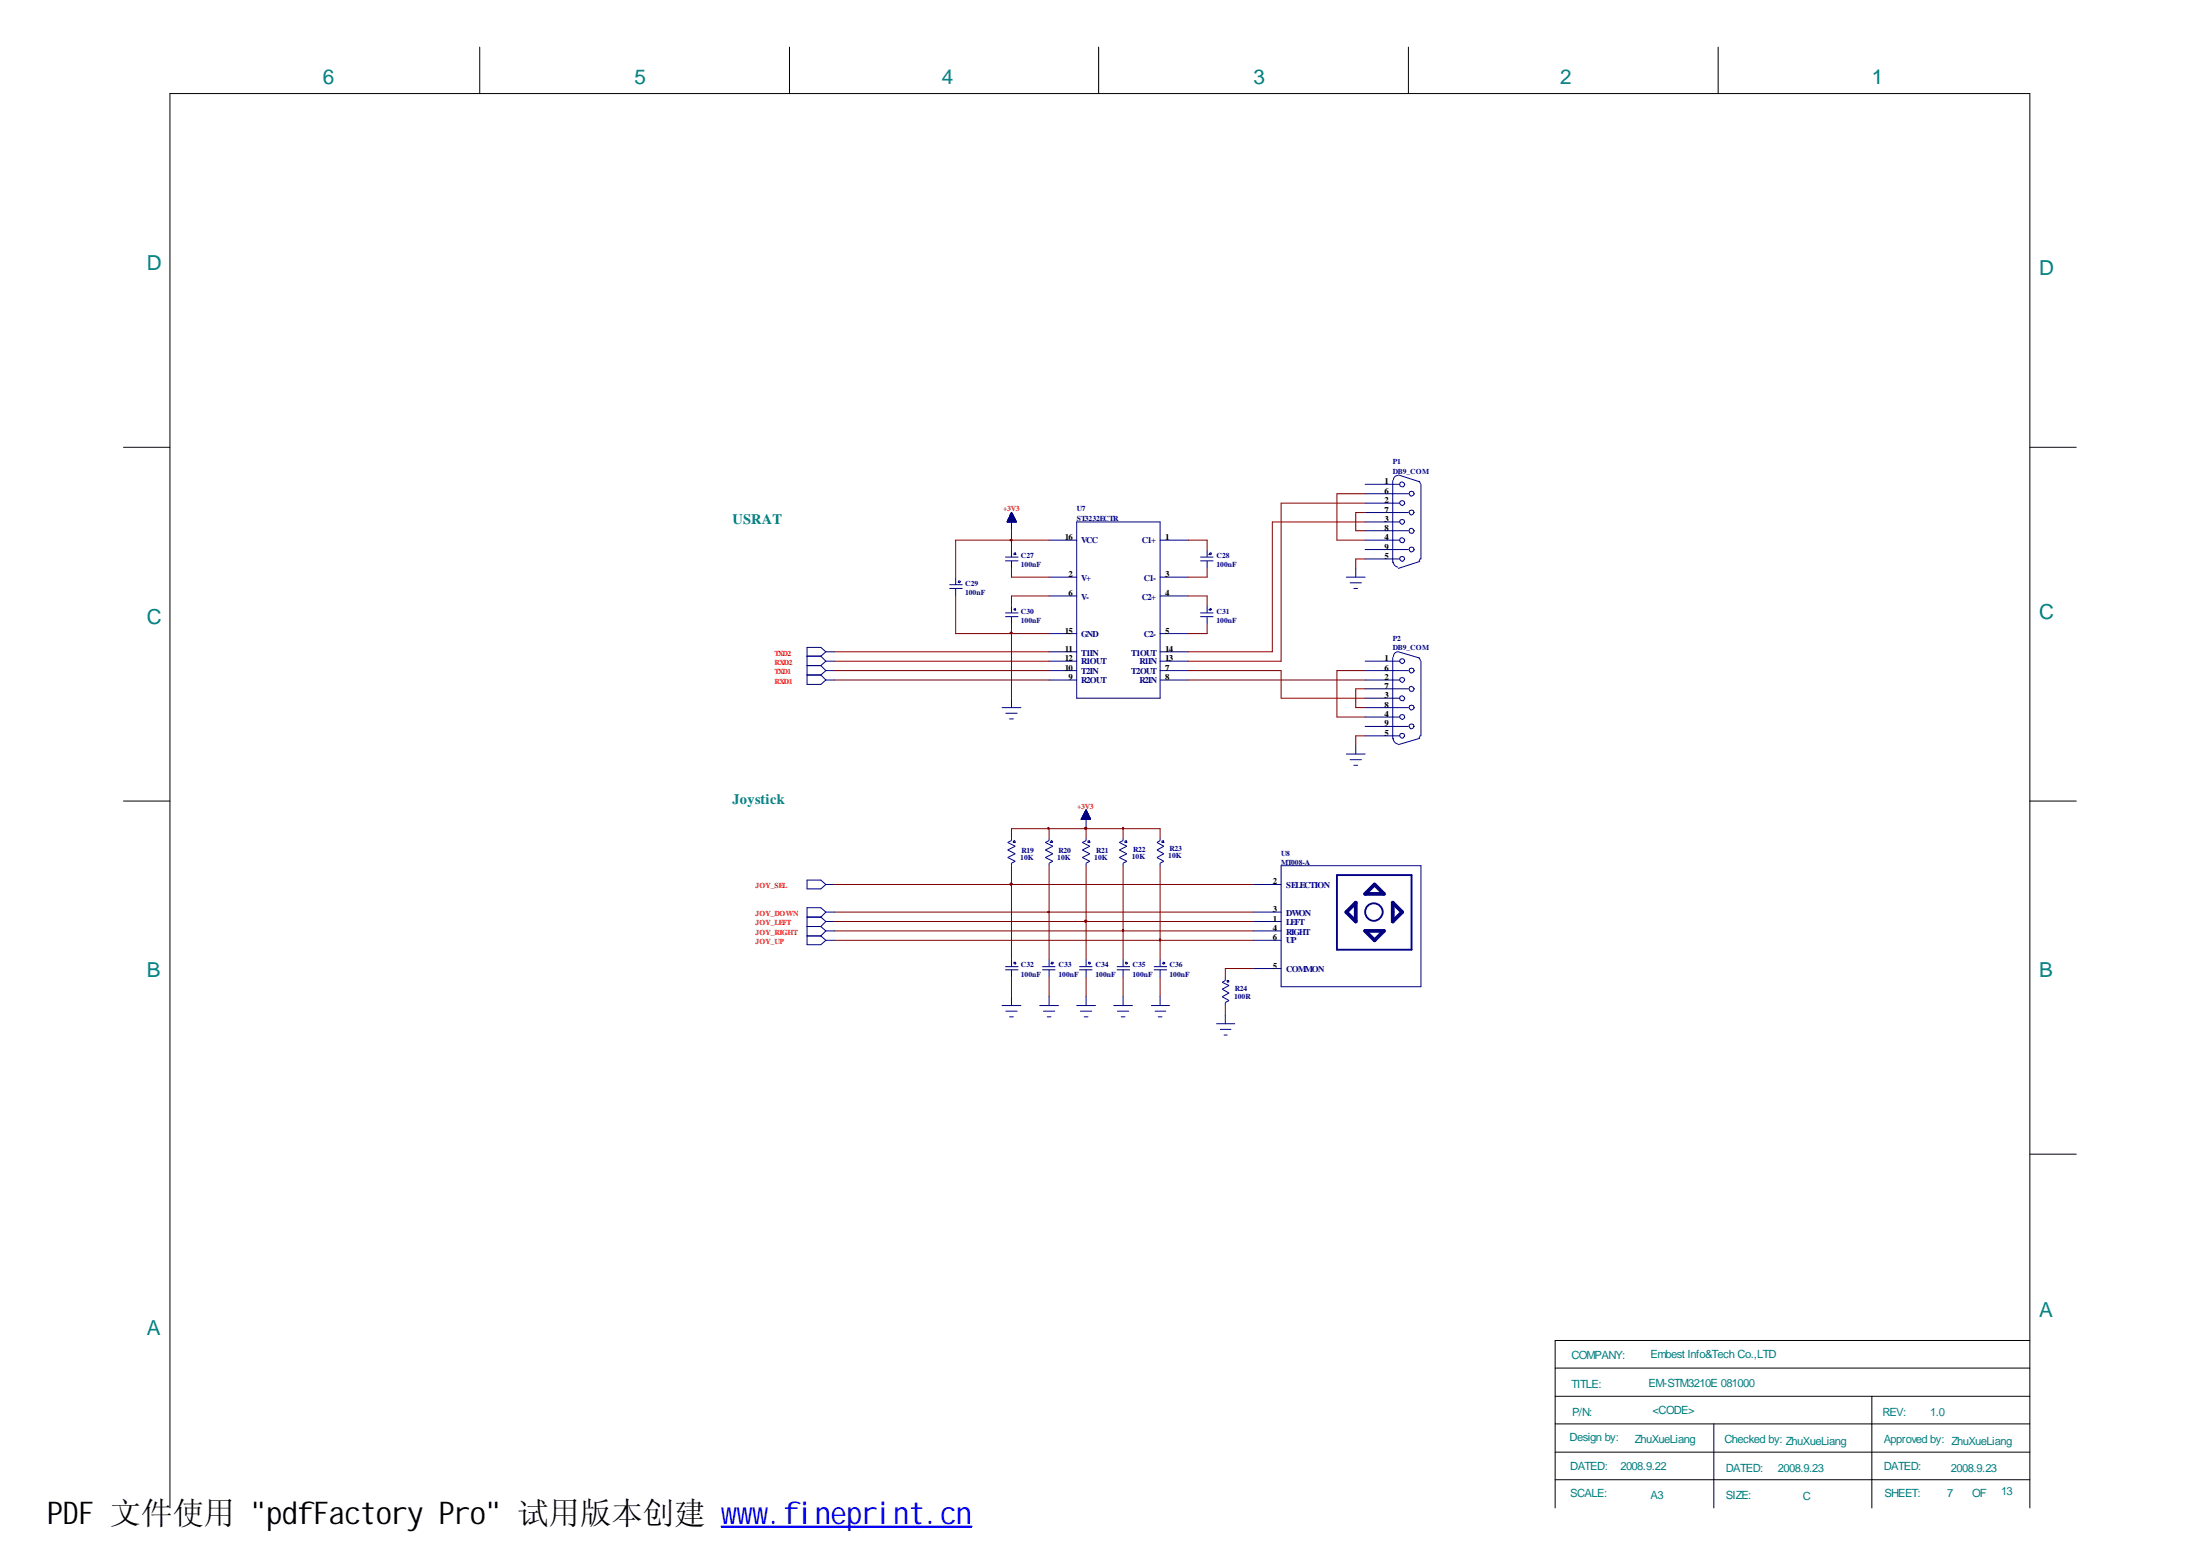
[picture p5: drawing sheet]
<svg xmlns="http://www.w3.org/2000/svg" width="297mm" height="210mm" viewBox="0 0 297 210" stroke-linecap="round" stroke-linejoin="round" font-family="sans-serif">
<g fill="none" stroke="#000080" stroke-width=".14">
<path d="M128.2 79.4h1.8M128.2 78.9h1.8M129 77.9v1M129 79.4v1M129.5 78.4l.2 .1-.2 .2-.1-.1zM135.7 75.7h1.8M135.7 75.2h1.8M136 70.4h1.2M136.1 70.3h1.1v.2M136.1 70.1h1v.4M136.2 69.9h.8v.6M136.3 69.8h.6v.7"/>
<path d="M136.4 69.6h.4v.9M136.4 69.5h.4M136.4 70.5v-1.1h.3v1.1M136.5 69.4h.2M136.5 70.5v-1.2h.2v1.2M136.6 69.2v2.4M136.6 74.2v1M136.6 75.7v1M136.6 69.2l.6 1.3h-1.2zM136.8 69.7h-.5v.8M136.9 74.7l.2-.1 .1 .3h-.3zM136.9 69.9h-.7v.6"/>
<path d="M137.1 70.2h-1v.3M137.1 70h-1v.5M141.6 77.9h3.8M141.6 72.9h3.8M145.4 70.5h11.2v23.7h-11.2zM156.6 77.9h3.8M156.6 72.9h3.8M162.1 75.7h1.7M162.1 75.2h1.7M163 74.2v1M163 75.7v1M163.3 74.7l.2-.1 .1 .2-.4 .1z"/>
<path d="M181.8 77.9h2.5M182.3 78.7h1.5M182.8 79.4h.5M183 76.7v1.2M184.3 70.5h4.7M184.3 72.9h4.7M184.3 75.5h4.7M184.3 74.2h5.9M184.3 71.6h5.9M184.3 69.2h5.9M184.3 67.9h4.7M184.3 66.6h5.9"/>
<path d="M184.3 65.4h4.7M188 64.9v11.1M188.1 75.9a.72 .72 0 0 0 .6 .7M188.7 64.2a.58 .58 0 0 0-.6 .6M188.8 64.1l2.9 .9M189.1 75.2l.2-.1 .3 .1 .1 .3-.2 .2-.2 .1-.2-.2-.1-.2zM189.1 72.7l.2-.1 .3 .1 .1 .3-.2 .3-.4-.1-.1-.3zM189.1 70.2l.2-.1 .3 .1 .1 .3-.2 .2-.2 .1-.2-.2-.1-.2zM189.1 67.7l.2-.1 .3 .1 .1 .3-.4 .3-.3-.4zM189.1 65.1l.2-.1 .3 .2 .1 .3-.2 .2-.4-.1-.1-.2zM190.3 68.9l.3-.1 .2 .1 .1 .3-.1 .2-.3 .1-.2-.1-.1-.3zM190.3 71.4l.3-.1 .2 .2 .1 .2-.1 .3-.5-.1-.1-.3z"/>
<path d="M191.6 65l.2 .3M191.7 75.8l-2.9 .9M191.8 75.4l-.2 .3M191.9 65.4v10.1M109 88.6h1.8M109 91.1h1.8M109 89.8h1.8M110.8 89.8l.7 .7M110.8 88.6l.7 .7M110.8 91.1l.7 .7M111.5 88h1.2M111.5 90.5h1.2"/>
<path d="M111.5 89.3h1.2M111.5 91.8h1.2M111.5 88l-.7 .6M111.5 88l-.7-.6h-1.8v5h1.8l.7-.6M111.5 90.5l-.7 .6M111.5 89.3l-.7 .5M135.3 95.5h2.5M135.7 83.2h1.8M135.7 82.7h1.8M135.8 96.3h1.5M136.3 97h.5M136.6 81.7v1"/>
<path d="M136.6 83.2v1.1M136.6 94.2v1.3M136.9 82.2l.2-.1 .1 .2-.1 .1zM141.6 88h3.8M141.6 90.5h3.8M141.6 89.3h3.8M141.6 91.8h3.8M141.6 80.4h3.8M141.6 85.5h3.8M156.6 88h3.8M156.6 90.5h3.8M156.6 89.3h3.8"/>
<path d="M156.6 91.8h3.8M156.6 80.4h3.8M156.6 85.5h3.8M162.1 83.2h1.7M162.1 82.7h1.7M163 81.7v1M163 83.2v1.1M163.3 82.2l.2-.1 .1 .2-.2 .1-.2-.1zM184.3 94.2h4.7M184.3 90.5h5.9M184.3 89.3h4.7M184.3 91.8h4.7"/>
<path d="M184.3 99.3h4.7M184.3 98.1h5.9M184.3 96.8h4.7M184.3 95.5h5.9M184.3 93h5.9M188 88.7v11.1M188.1 99.7a.7 .7 0 0 0 .6 .7M188.7 88a.65 .65 0 0 0-.6 .7M188.8 88l2.9 .8M189.1 99.1l.2-.1 .3 .1 .1 .2-.2 .3-.2 .1-.2-.2-.1-.3zM189.1 96.5l.2-.1 .3 .1 .1 .4-.4 .2-.3-.3zM189.1 94l.2-.1 .3 .2 .1 .2-.2 .3-.4-.1-.1-.3z"/>
<path d="M189.1 91.5h.2h.3l.1 .3-.2 .2-.2 .1-.2-.1-.1-.3zM189.1 89l.2-.1 .3 .1 .1 .3-.4 .3-.3-.3zM190.3 92.7l.3-.1 .2 .2 .1 .3-.1 .2-.5-.1-.1-.2zM190.3 97.8l.3-.1 .2 .1 .1 .3-.1 .2-.3 .1-.2-.2-.1-.2zM191.6 88.8l.2 .4M191.7 99.7l-2.9 .8M191.8 99.2l-.2 .4M191.9 89.3v10M109 118.8h1.8l.7 .6-.7 .6h-1.8zM111.5 119.4h1.2M136.6 113.1v.4l-.5 .2 1 .5-1 .5 1 .5-1 .6 1 .5-.5 .2v.4M136.8 113.6l.2-.1 .1 .2h-.3z"/>
<path d="M141.6 113.1v.4l-.5 .2 1.1 .5-1.1 .5 1.1 .5-1.1 .6 1.1 .5-.6 .2v.4M141.9 113.6l.1-.1 .2 .1-.4 .1zM146 110.6v-.1h1.2v.1M146 110.4h1.2M146.1 110.3h1.1v.3M146.1 110.3v.3M146.2 110.3h.9M146.2 110.2h.9v.4M146.3 110.6v-.6h.7v.6M146.3 109.9h.7M146.4 109.8h.5v.8M146.4 109.7v.9"/>
<path d="M146.5 109.7h.3M146.5 109.7h.3v.9M146.6 109.5h.1v1.1M146.6 113.1v.4l-.5 .2 1.1 .5-1.1 .5 1.1 .5-1.1 .6 1.1 .5-.6 .2v.4M146.6 109.3v2.6M146.6 109.3l-.6 1.3h1.2M146.6 109.3l.6 1.3M146.7 109.6h-.2v1M146.7 109.4h-.1v1.2M146.9 113.6l.2-.1 .1 .2h-.3zM147 110.1h-.8v.5M151.6 113.1v.4l-.5 .2 1 .5-1 .5 1 .5-1 .6 1 .5-.5 .2v.4"/>
<path d="M151.9 113.6l.2-.1v.2h-.2zM156.6 113.1v.4l-.4 .2 .9 .5-.9 .5 .9 .5-.9 .6 .9 .5-.5 .2v.4M156.9 113.6l.2-.1v.2h-.2zM169.2 119.4h3.8M173 116.9h18.9v16.3h-18.9zM181.8 101.8h2.5M182.3 102.5h1.5M182.8 103.3h.5M183 100.5v1.3M109 123.8h1.8M109 125.1h1.8M109 126.3h1.8"/>
<path d="M110.8 123.8l.7 .6M110.8 125.1l.7 .6M110.8 126.3l.7 .6M111.5 123.1h1.2M111.5 124.4h1.2M111.5 125.7h1.2M111.5 126.9h1.2M111.5 123.1l-.7-.6h-1.8v5h1.8l.7-.6M111.5 123.1l-.7 .7M111.5 124.4l-.7 .7M111.5 125.7l-.7 .6M135.3 135.7h2.5"/>
<path d="M135.7 130.9h1.8M135.7 130.5h1.8M135.8 136.5h1.5M136.3 137.3h.5M136.6 129.5v1M136.6 130.9v1M136.6 134.5v1.2M136.9 129.9l.3 .1-.1 .1h-.2zM140.4 135.7h2.5M140.7 130.9h1.8M140.7 130.5h1.8M140.9 136.5h1.5"/>
<path d="M141.4 137.3h.5M141.6 129.5v1M141.6 130.9v1M141.6 134.5v1.2M142 129.9l.2 .1-.1 .1h-.2zM145.4 135.7h2.5M145.7 130.9h1.8M145.7 130.5h1.8M145.9 136.5h1.5M146.4 137.3h.5M146.6 129.5v1M146.6 130.9v1"/>
<path d="M146.6 134.5v1.2M147 129.9h.2v.2h-.1zM150.4 135.7h2.5M150.8 130.9h1.8M150.8 130.5h1.8M150.9 136.5h1.5M151.4 137.3h.5M151.6 129.5v1M151.6 130.9v1M151.6 134.5v1.2M152 129.9h.1l.1 .2h-.1zM155.4 135.7h2.5"/>
<path d="M155.8 130.9h1.8M155.8 130.5h1.8M156 136.5h1.4M156.4 137.3h.5M156.6 129.5v1M156.6 130.9v1M156.6 134.5v1.2M157.1 129.9l.2 .1-.2 .1h-.1zM164.3 138.2h2.4M164.8 139h1.4M165.3 139.7h.4M165.4 131.9v.4l-.4 .3 .9 .4-.9 .5 .9 .5-.9 .5 .9 .6-.5 .2v.4"/>
<path d="M165.4 137v1.2M165.7 132.3h.2v.2l-.1 .1zM169.2 123.1h3.8M169.2 124.4h3.8M169.2 125.7h3.8M169.2 126.9h3.8M169.2 130.7h3.8"/>
<circle cx="190.6" cy="66.6" r=".35"/>
<circle cx="190.6" cy="74.2" r=".35"/>
<circle cx="190.6" cy="90.5" r=".35"/>
<circle cx="190.6" cy="95.5" r=".35"/>
</g>
<g fill="none" stroke="#000080" stroke-width=".25">
<path d="M180.5 118.1h10.1v10.1h-10.1z"/>
<circle cx="185.5" cy="123.1" r="1.18"/>
</g>
<path d="M183 121.8v2.6l-1.2-1.3zM184.3 120.7l1.3-1.3 1.3 1.3zM184.3 125.7h2.6l-1.3 1.2zM188 121.8l1.3 1.3-1.3 1.3z" fill="none" stroke="#000080" stroke-width=".51"/>
<g fill="none" stroke="#800000" stroke-width=".14">
<path d="M136.6 71.6v2.6M136.6 76.7v1.2h5M141.6 72.9h-12.6v5M160.4 72.9h2.6v1.3M163 76.7v1.2h-2.6M184.3 66.6h-3.8v6.3h3.8M184.3 69.2h-1.3v2.4h1.3M184.3 75.5h-1.3v1.2M184.3 67.9h-11.3v21.4h-12.6M184.3 70.5h-12.5v17.5h-11.4M112.7 90.5h28.9M112.7 89.3h28.9"/>
<path d="M112.7 88h28.9M112.7 91.8h28.9M129 80.4v5.1h12.6M136.6 84.3v9.9M141.6 80.4h-5v1.3M160.4 80.4h2.6v1.3M160.4 90.5h12.6v3.7h11.3M160.4 91.8h23.9M163 84.3v1.2h-2.6M184.3 93h-1.3v2.5h1.3M184.3 99.3h-1.3v1.2M184.3 90.5h-3.8v6.3h3.8"/>
<path d="M112.7 119.4h56.5M136.6 113.1v-1.2h20v1.2M136.6 116.9v12.6M141.6 111.9v1.2M141.6 116.9v12.6M146.6 111.9v1.2M146.6 116.9v12.6M151.6 111.9v1.2M151.6 116.9v12.6M156.6 116.9v12.6M112.7 123.1h56.5M112.7 124.4h56.5"/>
<path d="M112.7 125.7h56.5M112.7 126.9h56.5M136.6 131.9v2.6M141.6 131.9v2.6M146.6 131.9v2.6M151.6 131.9v2.6M156.6 131.9v2.6M165.4 135.7v1.3M169.2 130.7h-3.8v1.2"/>
</g>
<g fill="#800000" stroke="#800000" stroke-width=".14">
<path d="M141.5 111.7l.1 .1v.1z" fill-rule="evenodd"/>
<path d="M151.6 111.7l.1 .1-.1 .1z" fill-rule="evenodd"/>
<path d="M146.5 111.7h.2v.2h-.2z" fill-rule="evenodd"/>
<path d="M136.4 85.4h.3l-.2 .1z" fill-rule="evenodd"/>
<path d="M136.4 119.2h.2v.2h-.2z" fill-rule="evenodd"/>
<path d="M141.5 123l.1 .1v.1z" fill-rule="evenodd"/>
<path d="M146.5 124.2h.2v.2h-.2z" fill-rule="evenodd"/>
<path d="M151.6 125.5l.1 .1-.1 .1z" fill-rule="evenodd"/>
<path d="M156.6 126.8h.1l-.1 .2z" fill-rule="evenodd"/>
<path d="M136.4 72.8l.3 .1-.2 .1z" fill-rule="evenodd"/>
<path d="M146.5 111.7h.2v.2h-.2z" fill-rule="evenodd"/>
<path d="M136.4 85.4h.3l-.2 .1z" fill-rule="evenodd"/>
<path d="M136.4 119.2h.2v.2h-.2z" fill-rule="evenodd"/>
<path d="M141.5 123l.1 .1v.1z" fill-rule="evenodd"/>
<path d="M146.5 124.2h.2v.2h-.2z" fill-rule="evenodd"/>
<path d="M151.6 125.5l.1 .1-.1 .1z" fill-rule="evenodd"/>
<path d="M156.6 126.8h.1l-.1 .2z" fill-rule="evenodd"/>
<path d="M136.4 72.8l.3 .1-.2 .1z" fill-rule="evenodd"/>
</g>
<g fill="none" stroke="#000" stroke-width=".14">
<path d="M64.8 6.4v6.2M106.6 6.4v6.2M148.3 6.4v6.2M190.2 6.4v6.2M232 6.4v6.2M16.7 60.4h6.2M274.1 60.4h6.2M16.7 108.1h6.2M274.1 108.1h6.2M274.1 155.8h6.2M210 196h64.1M210 199.7h64.1"/>
<path d="M210 184.7h64.1M210 188.5h64.1M210 192.2h64.1M231.4 192.2v11.4M252.7 188.5v15.1M274.1 180.9h-64.1v22.7M22.9 203.6v-191h251.2v191"/>
</g>
<path d="M97.4 206h33.8" fill="none" stroke="#00f" stroke-width=".18"/>
<path d="M97.4 206.1h33.8" fill="none" stroke="#00f" stroke-width=".17"/>
<text font-size="4.2" x="6.4" y="205.7">PDF 文件使用 &quot;pdfFactory Pro&quot; 试用版本创建 www.fineprint.cn</text>
<g font-size="2.8" fill="#008080">
<text x="43.6" y="11.4">6</text>
<text x="85.7" y="11.4">5</text>
<text x="127.2" y="11.4">4</text>
<text x="169.2" y="11.4">3</text>
<text x="210.7" y="11.4">2</text>
<text x="252.7" y="11.4">1</text>
<text x="19.8" y="36.5">D</text>
<text x="275.3" y="37.2">D</text>
<text x="275.3" y="83.6">C</text>
<text x="19.8" y="84.3">C</text>
<text x="19.8" y="131.9">B</text>
<text x="275.3" y="131.9">B</text>
<text x="275.3" y="177.7">A</text>
<text x="19.8" y="180.3">A</text>
</g>
<g font-size="1.9" fill="#008080">
<text x="98.9" y="70.8">USRAT</text>
<text x="98.9" y="108.6">Joystick</text>
</g>
<g font-size="1.5" fill="#008080">
<text x="212.2" y="183.4">COMPANY:</text>
<text x="222.8" y="183.3">Embest Info&amp;Tech Co.,LTD</text>
<text x="212.2" y="187.3">TITLE:</text>
<text x="212.3" y="191.1">P/N:</text>
<text x="222.6" y="187.2">EM-STM3210E 081000</text>
<text x="223.1" y="190.9">&lt;CODE&gt;</text>
<text x="254.2" y="191.2">REV:</text>
<text x="260.6" y="191.2">1.0</text>
<text x="211.9" y="194.5">Design by:</text>
<text x="220.7" y="194.7">ZhuXueLiang</text>
<text x="232.8" y="194.7">Checked by: ZhuXueLiang</text>
<text x="254.3" y="194.8">Approved by: ZhuXueLiang</text>
<text x="212" y="202.1">SCALE:</text>
<text x="212" y="198.5">DATED:</text>
<text x="218.8" y="198.5">2008.9.22</text>
<text x="222.8" y="202.4">A3</text>
<text x="233" y="202.3">SIZE:</text>
<text x="233" y="198.6">DATED:</text>
<text x="240" y="198.7">2008.9.23</text>
<text x="243.4" y="202.5">C</text>
<text x="254.3" y="198.5">DATED:</text>
<text x="254.4" y="202.1">SHEET:</text>
<text x="262.9" y="202">7</text>
<text x="263.4" y="198.6">2008.9.23</text>
<text x="266.3" y="202">OF</text>
<text x="270.2" y="201.9">13</text>
</g>
<g font-size="1.2">
<text x="186.9" y="65.4">1</text>
<text x="186.9" y="71.6">8</text>
<text x="186.9" y="70.5">3</text>
<text x="186.9" y="69.2">7</text>
<text x="186.9" y="67.9">2</text>
<text x="186.9" y="66.6">6</text>
<text x="143.8" y="72.9">16</text>
<text x="144.3" y="77.9">2</text>
<text x="157.3" y="72.9">1</text>
<text x="157.3" y="77.9">3</text>
<text x="186.9" y="75.5">5</text>
<text x="186.9" y="74.2">9</text>
<text x="186.9" y="72.9">4</text>
<text x="144.3" y="80.4">6</text>
<text x="157.3" y="80.4">4</text>
<text x="143.8" y="88">11</text>
<text x="143.8" y="89.3">12</text>
<text x="143.8" y="85.5">15</text>
<text x="157.3" y="88">14</text>
<text x="157.3" y="89.3">13</text>
<text x="157.3" y="85.5">5</text>
<text x="186.9" y="89.3">1</text>
<text x="143.8" y="90.5">10</text>
<text x="144.3" y="91.8">9</text>
<text x="157.3" y="90.5">7</text>
<text x="157.3" y="91.8">8</text>
<text x="186.9" y="95.5">8</text>
<text x="186.9" y="94.2">3</text>
<text x="186.9" y="93">7</text>
<text x="186.9" y="91.8">2</text>
<text x="186.9" y="90.5">6</text>
<text x="186.9" y="99.3">5</text>
<text x="186.9" y="98.1">9</text>
<text x="186.9" y="96.8">4</text>
<text x="171.9" y="119.4">2</text>
<text x="171.9" y="123.1">3</text>
<text x="171.9" y="124.4">1</text>
<text x="171.9" y="125.7">4</text>
<text x="171.9" y="126.9">6</text>
<text x="171.9" y="130.7">5</text>
</g>
<g font-size="1.2" fill="#000080">
<text x="146" y="73.3">VCC</text>
<text x="154.2" y="73.3">C1+</text>
<text x="146" y="78.4">V+</text>
<text x="146" y="81">V-</text>
<text x="154.2" y="81">C2+</text>
<text x="154.4" y="78.4">C1-</text>
<text x="146" y="88.5">T1IN</text>
<text x="146" y="89.7">R1OUT</text>
<text x="146" y="86">GND</text>
<text x="152.7" y="88.5">T1OUT</text>
<text x="153.8" y="89.7">R1IN</text>
<text x="154.4" y="86">C2-</text>
<text x="146" y="90.9">T2IN</text>
<text x="146" y="92.2">R2OUT</text>
<text x="152.7" y="90.9">T2OUT</text>
<text x="153.8" y="92.2">R2IN</text>
<text x="173.7" y="119.8">SELECTION</text>
<text x="173.7" y="123.6">DWON</text>
<text x="173.7" y="124.9">LEFT</text>
<text x="173.7" y="126.2">RIGHT</text>
<text x="173.7" y="127.4">UP</text>
<text x="173.7" y="131.2">COMMON</text>
</g>
<g font-size="1" fill="#000080">
<text x="188" y="62.7">P1</text>
<text x="188" y="63.9">DB9_COM</text>
<text x="145.4" y="69">U7</text>
<text x="145.4" y="70.3">ST3232ECTR</text>
<text x="137.8" y="75.3">C27</text>
<text x="137.8" y="76.6">100nF</text>
<text x="164.3" y="75.3">C28</text>
<text x="164.3" y="76.6">100nF</text>
<text x="130.3" y="79.1">C29</text>
<text x="130.3" y="80.4">100nF</text>
<text x="137.8" y="82.8">C30</text>
<text x="164.3" y="82.8">C31</text>
<text x="137.8" y="84.1">100nF</text>
<text x="164.3" y="84.1">100nF</text>
<text x="188" y="86.5">P2</text>
<text x="188" y="87.7">DB9_COM</text>
<text x="137.8" y="116.1">10K</text>
<text x="137.9" y="115.1">R19</text>
<text x="142.7" y="116.1">10K</text>
<text x="142.9" y="115.1">R20</text>
<text x="147.7" y="116.1">10K</text>
<text x="148" y="115.1">R21</text>
<text x="152.8" y="115.9">10K</text>
<text x="153" y="115">R22</text>
<text x="157.7" y="115.8">10K</text>
<text x="157.9" y="114.8">R23</text>
<text x="173" y="115.5">U8</text>
<text x="173" y="116.8">MT008-A</text>
<text x="137.8" y="130.6">C32</text>
<text x="137.8" y="131.8">100nF</text>
<text x="142.9" y="130.6">C33</text>
<text x="142.9" y="131.8">100nF</text>
<text x="147.9" y="130.6">C34</text>
<text x="147.9" y="131.8">100nF</text>
<text x="152.9" y="130.6">C35</text>
<text x="152.9" y="131.8">100nF</text>
<text x="157.9" y="130.6">C36</text>
<text x="157.9" y="131.8">100nF</text>
<text x="166.6" y="134.8">100R</text>
<text x="166.7" y="133.8">R24</text>
</g>
<g font-size="1" fill="#f00">
<text x="135.5" y="69">+3V3</text>
<text x="104.6" y="88.5">TXD2</text>
<text x="104.6" y="89.8">RXD2</text>
<text x="104.6" y="91">TXD1</text>
<text x="104.6" y="92.3">RXD1</text>
<text x="145.5" y="109.2">+3V3</text>
<text x="102" y="119.9">JOY_SEL</text>
<text x="102" y="123.6">JOY_DOWN</text>
<text x="102" y="124.9">JOY_LEFT</text>
<text x="102" y="126.2">JOY_RIGHT</text>
<text x="102" y="127.4">JOY_UP</text>
</g>
</svg>
